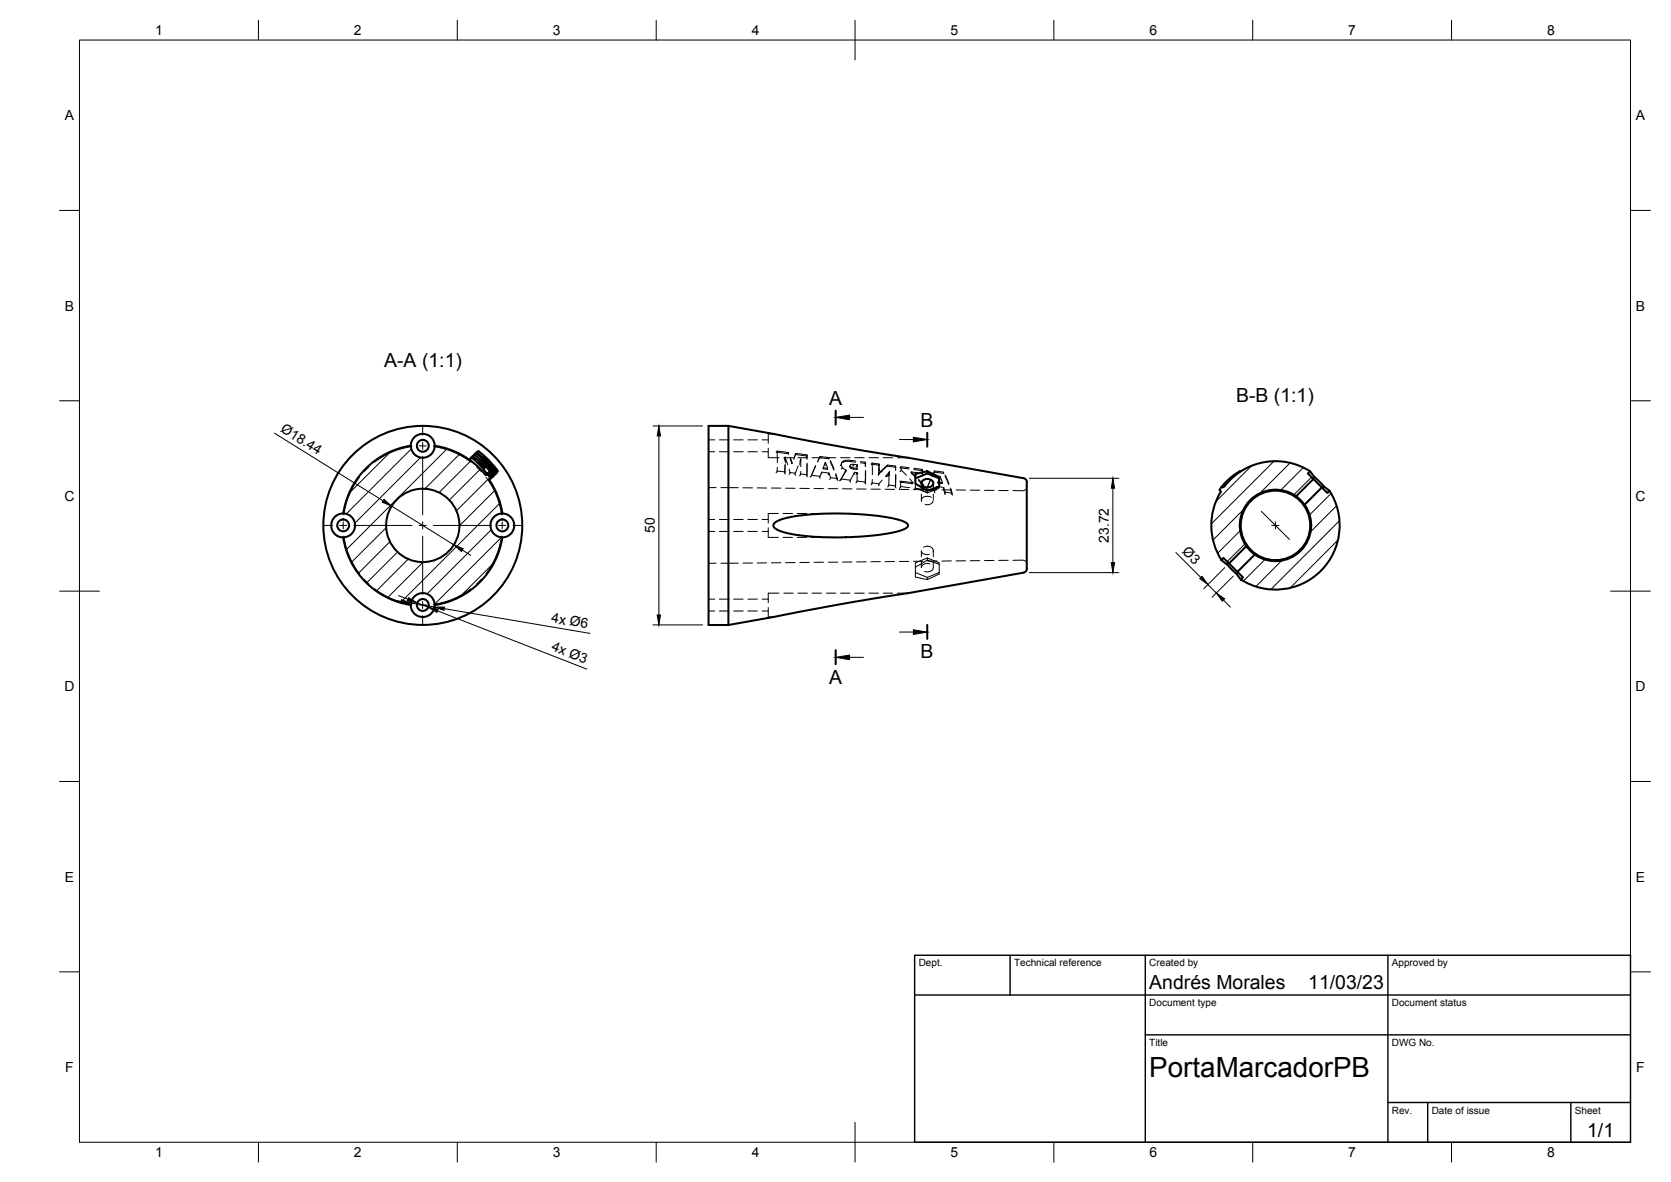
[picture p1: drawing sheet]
<svg xmlns="http://www.w3.org/2000/svg" width="420mm" height="297mm" viewBox="0 0 420 297" stroke-linecap="round" stroke-linejoin="round" font-family="sans-serif">
<!-- layer: Visible -->
<g fill="none" stroke="#000" stroke-width=".51">
<path d="M103.3 112a3 3 0 0 0 3 3 3 3 0 0 0 3-3M109.3 112l-.2-.9-.6-1.2-.8-.5-1.1-.4-1.1 .1-1.2 .7-.7 .9-.3 1.2a21.2 21.2 0 0 0-11.3 5.8 20.2 20.2 0 0 0-5.7 11.3 3 3 0 0 1 3 3 3 3 0 0 1-3 3 20.2 20.2 0 0 0 17 17M109.3 112a20.2 20.2 0 0 1 12.5 7M118.4 114.9h.3M118.6 115l-.5 .3M119.2 114.2h.2M119.3 114.3l2.7 2.3 2.2 2.7 .2-.2M119.4 114h.3l.6-.6 1.1 .8 2 2 1.8 2.1-.4 .5M119.8 113.6h.3M119.9 113.7l2.7 2.6-2.9-2.4-.6 .6-.3 .1M120.4 116.2l1.5 1.3-.2 .2zM121.8 119l.5 .4 .1-.4-2.1-2.5-1.7-1.5 .3-.3 3.6 3 1.6 1.7-.3 .3"/>
<path d="M122.4 119l.9 1.2M123.9 119.7v.2M124 119.5v.3M124.2 119.3v.3M124.2 119.3l-.1 .1M124.4 119.2l-.1 .2M124.5 119v.2M124.6 118.9l-.2 .2M124.7 118.8v.3M124.9 118.6l-1.5-1.9-1.8-1.8 2.5 2.8 .7 1.1-.2 .1-1.6-1.8-1.9-1.7 1.8 1.7 1.5 2M125 118.6v.2M183.2 107l29.5 5.5 15.6 2.5 29 5.2a.99 .99 0 0 1 .9 1"/>
<path d="M183.2 107v50.1M183.2 107h-5v50.1h5M230.2 119.1l3-.7 3 1.4v2.5l-3 1-3-1.8zM233.2 118.4v.6l-3 1.2M233.2 119l3 1.2M311.9 118.5l-.1-.1-1.7 1.1-1.6 1.4-1.4 1.5M329.4 118.4l-.6 .6 1.4 1.4-4.3 4.3M329.4 118.4l1.1 1.5-.4 .3M329.4 118.4a16.1 16.1 0 0 0-21.3 3.6M330.5 119.8l2.4 2.5M86.3 129l-1.1 .2-1 .6-.5 .8-.4 1.1v.9l.6 1.3 1 .8 1.4 .4M123.1 120.7a20.2 20.2 0 0 1 3.2 8.3"/>
<path d="M123.3 120.3l-.1 .2M123.3 120.2l-.3 .5M123.3 120.2l.2-.2-.8-1.1 .2-.3 .9 1.1-.3 .5M124.4 129.7a2.85 2.85 0 0 1 2.5-.6l.8 .3 .9 .7 .7 1.6-.1 .9-.3 .9-.8 .9-.7 .5a3 3 0 0 1-3.7-1.4 3 3 0 0 1 .7-3.8zM126.3 135a20.2 20.2 0 0 1-17 17.1M194.7 131.5l1.8-1 2.9-.7 4.4-.5 5.6-.3 6.5 .2 5.1 .5 3.3 .5 3.1 .9a.84 .84 0 0 1 .8 .5 .84 .84 0 0 1-.1 .9l-.8 .5-1.5 .5-4.2 .8-5.7 .6-4.8 .2-6.2-.2-4.7-.5-3.5-.7-1.1-.5-.9-.6a.74 .74 0 0 1 0-1.1zM232 120.8a1.64 1.64 0 0 1 2.7 .6 1.58 1.58 0 0 1-1.5 1.1 1.58 1.58 0 0 1-1.5-1.1zM258.2 121.2v20.7a2.06 2.06 0 0 1-.5 1.9l-.3 .1M307.1 122.4l-.5 .7 .3 .3a16.8 16.8 0 0 0 .2 17.3M308 122l-.5 .5-.4-.1M313.4 137.3l-4.4 4.3-1.4-1.4-.5 .5 1.4 1.1 .4-.4M313.4 137.3l2.1 2.1"/>
<path d="M315.5 139.4l-4.4 4.3 1.4 1.4-.5 .6-1.1-1.5 .4-.3M325.9 124.7l2.1 2.1M325.9 124.7a9 9 0 0 0-11.5 1 9 9 0 0 0-1 11.5M328 126.8a9 9 0 0 1-.9 11.6 9 9 0 0 1-11.6 1M330.2 120.4l2.2 2.1M332.9 122.3l1.4 1M332.9 122.3l-.4 .4M334.3 123.3a16.1 16.1 0 0 1-2.2 20.1 16.1 16.1 0 0 1-20.1 2.2M334.3 123.3l-.5 .6-1.4-1.4-4.4 4.3M103.3 152a3 3 0 0 1 3-3 3 3 0 0 1 3 3M103.3 152l.1 1 .7 1.1 .8 .6 1.1 .4 1.1-.2 1.2-.6 .7-.9 .3-1.4M257.3 143.9l-29 5.2-15.9 2.5-29.2 5.5"/>
<path d="M308.5 141.8l2.5 2.4M309 141.6l2.1 2.1"/>
<circle cx="106.3" cy="112" r="1.49"/>
<circle cx="86.3" cy="132" r="1.49"/>
<circle cx="106.3" cy="132" r="25"/>
<circle cx="106.3" cy="132" r="9.2"/>
<circle cx="126.3" cy="132" r="1.49"/>
<circle cx="320.7" cy="132" r="8.7"/>
<circle cx="106.3" cy="152" r="1.49"/>
</g>
<!-- layer: Hidden -->
<g fill="none" stroke="#000" stroke-width=".25">
<path d="M178.2 110.5h1.5M178.2 113.5h1.5M180.9 110.5h2.4M180.9 113.5h2.4M184.5 110.5h2.4M184.5 113.5h2.4M188 110.5h2.4M188 113.5h2.4M191.6 110.5h1.6M191.6 113.5h1.6M193.2 112.6v2.4h2.7M194.5 109h-1.3v2.4"/>
<path d="M195.1 113.6h.2l.1-.2 .1 2.9M195.1 118.8l.3-.5 2 .3-.1 .2M195.2 113.6l3 .4M195.4 113.4l2.8 .3v.3v-.3M195.4 117.5v.8M197.1 115h2.3M197.3 118.8l.2 .3M197.4 116.9l-.1 1.9M197.4 115.1v.6M197.4 114.9l.1 1.4M197.4 114.9l.7 1.9M197.4 114.9v.6"/>
<path d="M197.4 116.7v1.9M198.1 114l.1 .2M198.4 117.9l.2 .9M198.6 118.8l-.2 .4M198.6 118.8l1.4 .1M198.7 115.3l.4 1.2M198.7 115l.4 1.5M199.1 116.1v.4M200 118.9v.5M200 114.2l2.9 .4M200.1 114.2l-.5 1.2M200.1 114.2h-.2"/>
<path d="M200.1 114.2v-.3l-.5 1.3M200.1 113.9l2.8 .4-.1 .2M200.6 115h2.4M200.7 117.1l-.7 1.8M201.3 119.1l-.3 .5M201.3 119.1l1.6 .2M201.3 118.5v.6M201.4 115.4l-.3 1.3M201.4 115.4v1.9M201.4 115.4l-.3 .5M202.8 119.5l.2 .3M202.8 114.5l.2 .1"/>
<path d="M202.8 114.5l.1 .9M202.9 116.6l-.1 2.9M202.9 114.3v.9M202.9 119.3l-.1 .2M202.9 116.4v2.9M204.2 115h2.4M205 117.2l-.9 2.2M205.1 117l-.9 2.1M206 115l2.4 .3M206.1 114.9l-.6 1.2M206.2 119.7l-2.2-.3-.3 .5M206.2 114.7l-.1 .3-.1-.1"/>
<path d="M206.2 114.7l2.2 .3 .1 .3M206.2 114.7l-.6 1.2M206.6 118.6l-.5 1.3 .1 .3M207 117.5l1.1 .2-.1 .2-.2-.1M207 117.8l1 .1M207.5 117v-.8l-.6 1.6h.3M207.5 116.2l.6 1.5M207.8 115h2.3M208.2 119.3l.2-.4 .4 1.1M208.4 118.9l-1.8-.3 .1 .6M208.7 116l1 2.2M208.8 115.7l.9 2.2"/>
<path d="M210.1 119.3l.4 1.2M210.1 119l.4 1.3M211.3 117l.2-.3 .3 .7M211.3 115h2.4M211.5 117.8l.3-.4 1 .8M211.9 116.1l.3-.3-.6 .5-.1 .4M212 116.1l1.4-.2 1.8 .2M212.1 116.1l-.6 .5 .1-.2M212.2 115.8l1.2-.2 .6 .1-.1 .3M212.7 118.4l-1.3 2.2M212.7 118.3l-.3 .2M212.7 118.3l.1-.1-1.4 2.4"/>
<path d="M213.7 117.2l.2 .2M213.7 117.2h.1M213.7 117.3l.4 .4 1.3 .3M213.7 117l.3 .4M213.7 117v.2M214 115.7l1.2 .2M214 117.7v-.3l.6 .2-.1 .2M214.5 116.9v.3M214.5 116.9h.1M214.5 116.7v.2M214.6 117.6l.9 .1v.2M214.9 118.7v.5"/>
<path d="M214.9 115h2.4M215.2 117.3l.3-.5v.9M215.3 117.9h.2M215.5 119l-.3 .2M215.5 119h.1M215.5 117.9h.1M215.5 116.8l-1.5-.1-.3 .3M215.5 118.8v.2M216.3 116.3l1.3 .2M216.4 116l1.2 .1v.3h.1M217.6 116.4v.9M217.6 116.1v.9"/>
<path d="M217.6 118.5v2.9M217.7 118.2l-.1 2.9M218.5 115h2.4M219.1 116.7l1.9 .2M219.3 116.4l-.1 .2h-.2M219.3 116.4l.1 2.9M219.3 116.4l1.7 .2M221 116.8l-.1 2.5M221.1 117.9l-.2 1.4M221.1 116.9l-.1-.1v-.2v1.5l.2 .2M221.1 118.8l-.2 .5M221.6 118.5h.1"/>
<path d="M221.6 118.5l-.7 .8M222.1 115h2.3M222.9 119.6l.1 .2M222.9 119.6h.1M222.9 119.4l-.3 .4M223 117.1l.2-.2-2.3 2.2M223.1 117.1l2.1 .3M223.1 117.1l-1.5 1.4M223.2 116.9l2 .2-.1 .2M223.5 119.5l-.3 .1M223.5 119.5h.1M223.5 119.5v-.3v2.7"/>
<path d="M223.6 118.7l-.4 .9M223.6 118.7l.1-.2-.2 .7M223.6 118.7l-.1 .3 .1-.2M223.7 118.5l-.8 1.1M225.1 117.3l.2 .1M225.1 117.4l.1 .8M225.2 117.1v.9M225.2 119.4l-.1 3M225.2 119.2l-.1 3.1M225.6 115h2.7M226.3 117.5l.1 .1 .1-.3 .1 .8M226.3 118.5l.3-.4 1.3 1.4"/>
<path d="M226.4 117.6l2.2 .2M226.5 117.3l2.1 .2M229.1 118.8l.4 .3M229.1 118.8h.1M229.2 118.6l2.8 .3M229.2 118.6l.9 .9M229.2 118.6l-.1 .2M229.2 119l.9 .9M229.7 118l2.2 .3M229.8 117.7l2.1 .3v.2l.2 .1M231.9 118.2v1M231.9 118v1.3l.2 .2"/>
<path d="M234.8 118.6h.2M234.9 118.6l2.4 .4M235 118.6l-.6 1.2M235 118.4l2.3 .2v.3M235 118.4l-.6 1.1M235 118.4v.2M236.4 119.8l.6 1.5M237.6 119.6l.9 2.2M237.7 119.4l.9 2.1M178.2 122.5h1.9M178.2 130.5h1.5M178.2 133.5h1.5"/>
<path d="M180.9 130.5h2.4M180.9 133.5h2.4M181.3 122.5l4.3 .1M184.5 130.5h2.4M184.5 133.5h2.4M186.8 122.6h2.4M188 130.5h2.4M188 133.5h2.4M190.4 122.6h2.4M191.6 130.5h1.6M191.6 133.5h1.6M193.2 132.6v2.5h2.5"/>
<path d="M194 122.6l2.3 .1M195.7 129h-2.5v2.5M196.9 135.1h2.4M196.9 129h2.4M197.5 122.7h2.4M200.4 135.1h2.4M200.4 129h2.4M201.1 122.7l2.4 .1M204 135.1h2.4M204 129h2.4M204.7 122.8h2.4M207.6 135.1h2.5"/>
<path d="M207.6 129h2.5M208.3 122.8h2.3M208.6 120.5l.2-.5 1.7 .3v.3l.2 .2M211.4 120.6l-.3 .2M211.5 120.4l2.3 .3 1.1-2 .6 .1v2.1l2.1 .2M211.8 122.8l2.4 .1M213.8 120.9v.3M213.8 120.9h.1M213.8 120.7v.2M215.4 122.9h2.4M215.5 120.9l-.3 .4M217.6 121.4l.1 .3"/>
<path d="M217.6 121.1v.3M219 122.9h2.4M219.3 121.4l-.3 .4M219.3 121.4l1.7 .2M219.3 120.5v.9M221 121.6v.5M221.8 120.6l-.8 1M222.5 122.9l2.4 .1M225.1 122.3l.2 .3M225.2 122.1l-1.7-.2-.3 .5M226.1 123h2.4M226.2 121.1h.2"/>
<path d="M226.4 121.2l3 .3M226.4 122.3l-.3 .4M226.4 121.1l.1-.2 3.1 .4-.2 .2-.3-.1M226.4 121.1h.1M226.4 122.3l2.3 .3M226.5 120.9l-.1 1.4M228.7 120.3l.9 1M229.7 123h2.4M229.9 122.7l2.3 .3M230.2 121.5v1.1l3 1.3v-.6M230.9 120.4l1.3 1.5M230.9 120.7l1.3 1.4"/>
<path d="M231.7 138.5l.6 .7 1.4 .1M231.7 121.4v1.6M231.7 124.1v1.6M231.7 138.4v1.5M232.1 123.2l.2 .3M232.2 122.1l-.1 1.1M232.2 123l-.1 .2M232.2 137.5l.8-.2 .9 .1 .7 .6v.6M232.2 121.9v.2l.1 .1M232.2 121.9v1.1M232.5 123.5l.4-.4 2.1 .3 .5-1.1 1.8 .2 .4 1.2M233.3 123.1h2.3"/>
<path d="M233.9 120.9l-1 2.1M234 120.6l-1 2.2M234.1 125l-.8-.3-1 .2-.6 .5 .1 .6M234.6 125.9l-.7 .8-1.3 .1M234.7 121.4v1.6M234.7 124.2v1.5M234.7 138.4v1.5M235 123.4l.1 .5M235.5 122.3v.5M235.9 121.1l1.1 .2-.1 .2-.3-.1M235.9 121.4l.9 .1M236.2 122.3v.3l-3 1.3"/>
<path d="M236.3 120.6l.1-.8-.6 1.5 .2 .1M236.8 123.1h2.4M237.3 122.5v.5l.3 1.2 .1-.5 1.7 .2M239 122.9l.4 1.3M239 122.7l.4 1.4M239.4 124.1l.2 .3M240.4 123.1l2.4 .1M244 123.2h2.4M247.5 123.2h2.4M251.1 123.3h2.4M258.2 122.3a1 1 0 0 1-1 1h-2.5M178.2 141.5h1.9"/>
<path d="M178.2 150.6h1.5M178.2 153.6h1.5M180.9 150.6h2.4M180.9 153.6h2.4M184.5 150.6h2.4M184.5 153.6h2.4M185.6 141.5h-4.3M188 150.6h2.4M188 153.6h2.4M189.2 141.5h-2.4M191.6 150.6h1.6M191.6 153.6h1.6"/>
<path d="M192.8 141.4l-2.4 .1M193.2 152.7v2.4h1.3M195.9 149.1h-2.7v2.4M196.3 141.4h-2.3M197.1 149.1h2.3M199.9 141.4h-2.4M200.6 149.1h2.4M203.5 141.3l-2.4 .1M204.2 149.1h2.4M207.1 141.3h-2.4M207.8 149.1h2.3M210.6 141.3h-2.3"/>
<path d="M211.3 149.1h2.4M214.2 141.2l-2.4 .1M214.9 149.1h2.4M217.8 141.2h-2.4M218.5 149.1h2.4M221.4 141.1l-2.4 .1M222.1 149.1h2.3M224.9 141.1h-2.4M225.6 149.1h2.7M228.5 141.1h-2.4M231.7 141.1v1.5a1.53 1.53 0 0 1 2.1-.9M232.1 141l-2.4 .1"/>
<path d="M233.2 145.1l3-1.2v.4l-3 1.4-3-.7v-1.1l3 1.2v.6M233.2 140.7v-.5l3 1.2v2.5M233.2 140.2l-3 1.2v2.5M234.7 141.1v1.5a1.54 1.54 0 0 1-2.2 1M235.6 141h-2.3M236.2 141.8l-3-1.1-3 1.8M239.2 141h-2.4M242.8 140.9l-2.4 .1M246.4 140.9h-2.4M249.9 140.9h-2.4M253.5 140.8h-2.4M254.7 140.8h2.5a1 1 0 0 1 1 1"/>
</g>
<!-- layer: Visible -->
<circle cx="122.7" cy="118.9" r=".25" fill="#000"/>
<!-- layer: BORDER -->
<g fill="none" stroke="#000" stroke-width=".25">
<path d="M20 10.1h390v276.9h-390zM65 5.1v5M115 5.1v5M165 5.1v5M215 5.1v10M265 5.1v5M315 5.1v5M365 5.1v5M15 52.9h5M410 52.9h5M15 100.7h5M410 100.7h5"/>
<path d="M15 148.6h10M405 148.6h10M15 196.4h5M410 196.4h5M15 244.2h5M410 244.2h5M65 287v5M115 287v5M165 287v5M215 282.1v9.9M265 287v5M315 287v5"/>
<path d="M365 287v5"/>
</g>
<!-- layer: TITLEBLOCK -->
<path d="M230 240.1h180v46.9h-180zM230 250h180M254 240.1v9.9M288 240.1v46.9M349 240.1v46.9M288 260.1h122M349 277.1h61M359 277.1v9.9M395 277.1v9.9" fill="none" stroke="#000" stroke-width=".36"/>
<!-- layer: FD_Dimensions -->
<g fill="none" stroke="#000" stroke-width=".25">
<path d="M69 108.9l27.3 17M164.2 107h12.5M165.7 109.5v45M98.5 127.2l15.6 9.7M116.2 138.2l2.2 1.4M258.8 120.2h22.5M279.8 122.7v18.7M295.7 138.9l6.2 6.2M98.4 150.7l2.5 .4M100.2 149.7l2.4 .9M103.3 151.5l5.9 1.1M104.9 151.5l2.8 1.1"/>
<path d="M110 153.5l37.6 14.7M111.7 153l36.7 6.2M164.2 157h12.5M258.8 143.9h22.5M303.7 146.9l2.1 2.1M307.6 150.8l1.8 1.8M308 142.6l-5.3 5.4M310.1 144.8l-5.3 5.3"/>
</g>
<path d="M165.7 107l.4 2.5h-.9zM96.6 125.5l1.9 1.7-2.4-1zM114.1 136.9l2.4 1-.5 .7zM279.8 120.2l.4 2.5h-.8zM100.9 150.7l2.4 .8h-2.5zM102.7 150.2l2.2 1.3-2.5-.5zM107.7 152.6l2.5 .5-.3 .8zM109.2 152.6h2.6l-.2 .8zM165.2 154.5h.9l-.4 2.5zM279.4 141.4h.8l-.4 2.5zM302.2 144.8l1.5 2.1-2-1.5zM305.8 149l2.1 1.5-.6 .6z" fill="#000" stroke="#000" stroke-width=".25"/>
<!-- layer: Hatching -->
<g fill="none" stroke="#000" stroke-width=".25">
<path d="M98.2 113.5l-10.5 10.5M103.4 112.8l-16.3 16.3M105.7 115l-16.5 16.5M112.4 112.8l-25.4 25.4M115.6 114.1l-8.8 8.7M118.4 115.8l-8 8M120.8 117.9l-7.8 7.8M314.7 117.1l-9 8.9M320.3 115.9l-15.8 15.8M324.4 116.3l-7.7 7.7M327.7 117.5l-5.7 5.7M329.8 119.9l-4.5 4.5"/>
<path d="M97.1 132.6l-8.8 8.8M98 136.2l-7.9 7.9M99.9 138.7l-7.7 7.8M123.1 120l-8.4 8.4M123.5 133.1l-16.1 16.2M124.5 123.2l-9 9M125.7 126.4l-25 25.1M126.1 135l-16.8 16.8M311.8 133.4l-5.6 5.7M312.6 128.1l-7.6 7.6M313 136.7l-4.4 4.4M334.7 124l-5.4 5.4"/>
<path d="M336.1 127.1l-6.6 6.6M336.4 135.7l-12 12.1M336.8 130.9l-17.3 17.3M102.6 140.5l-8 8.1M106.4 141.3l-9 8.9M124.2 141.4l-8.6 8.6M318.1 140.6l-5.5 5.4M322.3 140.9l-6.5 6.5"/>
</g>
<!-- layer: Section Lines -->
<path d="M210.1 103.2v3.5M233.2 108.8v3.5M233.2 157v3.6M210.1 163.4v3.5" fill="none" stroke="#000" stroke-width=".51"/>
<path d="M213.6 104.9h3.5M226.2 110.5h3.5M226.2 158.8h3.5M213.6 165.2h3.5" fill="none" stroke="#000" stroke-width=".25"/>
<path d="M210.1 104.9l3.5-.6v1.2zM229.7 109.9l3.5 .6-3.5 .5zM229.7 158.3l3.5 .5-3.5 .6zM210.1 165.2l3.5-.6v1.2z" fill="#000" stroke="#000" stroke-width=".25"/>
<!-- layer: Smart Centers -->
<g fill="none" stroke="#000" stroke-width=".25">
<path d="M90.4 119.9a19.7 19.7 0 0 0-3.9 9.5M92.8 117.3l-1.3 1.3M103.6 112.2a19.5 19.5 0 0 0-9.4 3.9M105.4 112.1h1.8M106.3 107v2.4M106.3 111.2v1.7M106.3 114.7v14.7M109 112.2a19.5 19.5 0 0 1 9.4 3.9M119.8 117.3l1.2 1.3M122.2 119.9a20.2 20.2 0 0 1 3.9 9.5M81.3 132h2.3M85.4 132h1.8"/>
<path d="M86.3 131.1v1.8M86.5 134.7a20.3 20.3 0 0 0 3.9 9.5M89 132h14.6M105.4 132h1.8M106.3 131.2v1.7M106.3 134.7v14.7M109 132h14.6M125.4 132h1.8M126.1 134.7a20 20 0 0 1-3.9 9.5M126.3 131.1v1.8M129 132h2.3M317.2 128.5l7 7.1"/>
<path d="M319.8 132h1.8M320.7 131.2v1.7M91.5 145.5l1.3 1.3M94.2 147.9a19.7 19.7 0 0 0 9.4 4M105.4 152h1.8M106.3 151.2v1.7M106.3 154.7v2.3M118.4 147.9a19.9 19.9 0 0 1-9.4 4M121 145.5l-1.2 1.3"/>
</g>
<text font-size="7" x="289" y="270.6">PortaMarcadorPB</text>
<g font-size="4.9">
<text x="96.6" y="92.3">A-A (1:1)</text>
<text x="208.5" y="101.8">A</text>
<text x="310.8" y="101.1">B-B (1:1)</text>
<text x="231.5" y="107.4">B</text>
<text x="231.5" y="165.4">B</text>
<text x="208.5" y="171.8">A</text>
<text x="289" y="248.5">Andrés Morales</text>
<text x="329" y="248.5">11/03/23</text>
<text x="399.1" y="285.7">1/1</text>
</g>
<g font-size="3.5">
<text x="39" y="8.8">1</text>
<text x="89" y="8.8">2</text>
<text x="139" y="8.8">3</text>
<text x="189" y="8.8">4</text>
<text x="239" y="8.8">5</text>
<text x="289" y="8.8">6</text>
<text x="339" y="8.8">7</text>
<text x="389" y="8.8">8</text>
<text x="16.3" y="30.2">A</text>
<text x="411.3" y="30.2">A</text>
<text x="16.3" y="78">B</text>
<text x="411.3" y="78">B</text>
<text x="70.3" y="108.4" transform="rotate(32 70.3 108.4)">Ø18.44</text>
<text x="16.2" y="125.9">C</text>
<text x="411.2" y="125.9">C</text>
<text x="164.6" y="134" transform="rotate(-90 164.6 134)">50</text>
<text x="278.8" y="136.4" transform="rotate(-90 278.8 136.4)">23.72</text>
<text x="297.1" y="138.7" transform="rotate(45 297.1 138.7)">Ø3</text>
<text x="138.5" y="156.4" transform="rotate(10 138.5 156.4)">4x Ø6</text>
<text x="138.5" y="163.4" transform="rotate(21 138.5 163.4)">4x Ø3</text>
<text x="16.2" y="173.7">D</text>
<text x="411.2" y="173.7">D</text>
<text x="16.3" y="221.6">E</text>
<text x="411.3" y="221.6">E</text>
<text x="16.4" y="269.4">F</text>
<text x="411.4" y="269.4">F</text>
<text x="39" y="290.8">1</text>
<text x="89" y="290.8">2</text>
<text x="139" y="290.8">3</text>
<text x="189" y="290.8">4</text>
<text x="239" y="290.8">5</text>
<text x="289" y="290.8">6</text>
<text x="339" y="290.8">7</text>
<text x="389" y="290.8">8</text>
</g>
<g font-size="2.5">
<text x="231" y="242.9">Dept.</text>
<text x="255" y="242.9">Technical reference</text>
<text x="289" y="242.9">Created by</text>
<text x="350" y="242.9">Approved by</text>
<text x="289" y="252.8">Document type</text>
<text x="350" y="252.8">Document status</text>
<text x="289" y="262.9">Title</text>
<text x="350" y="262.9">DWG No.</text>
<text x="350" y="279.9">Rev.</text>
<text x="360" y="279.9">Date of issue</text>
<text x="396" y="279.9">Sheet</text>
</g>
</svg>
